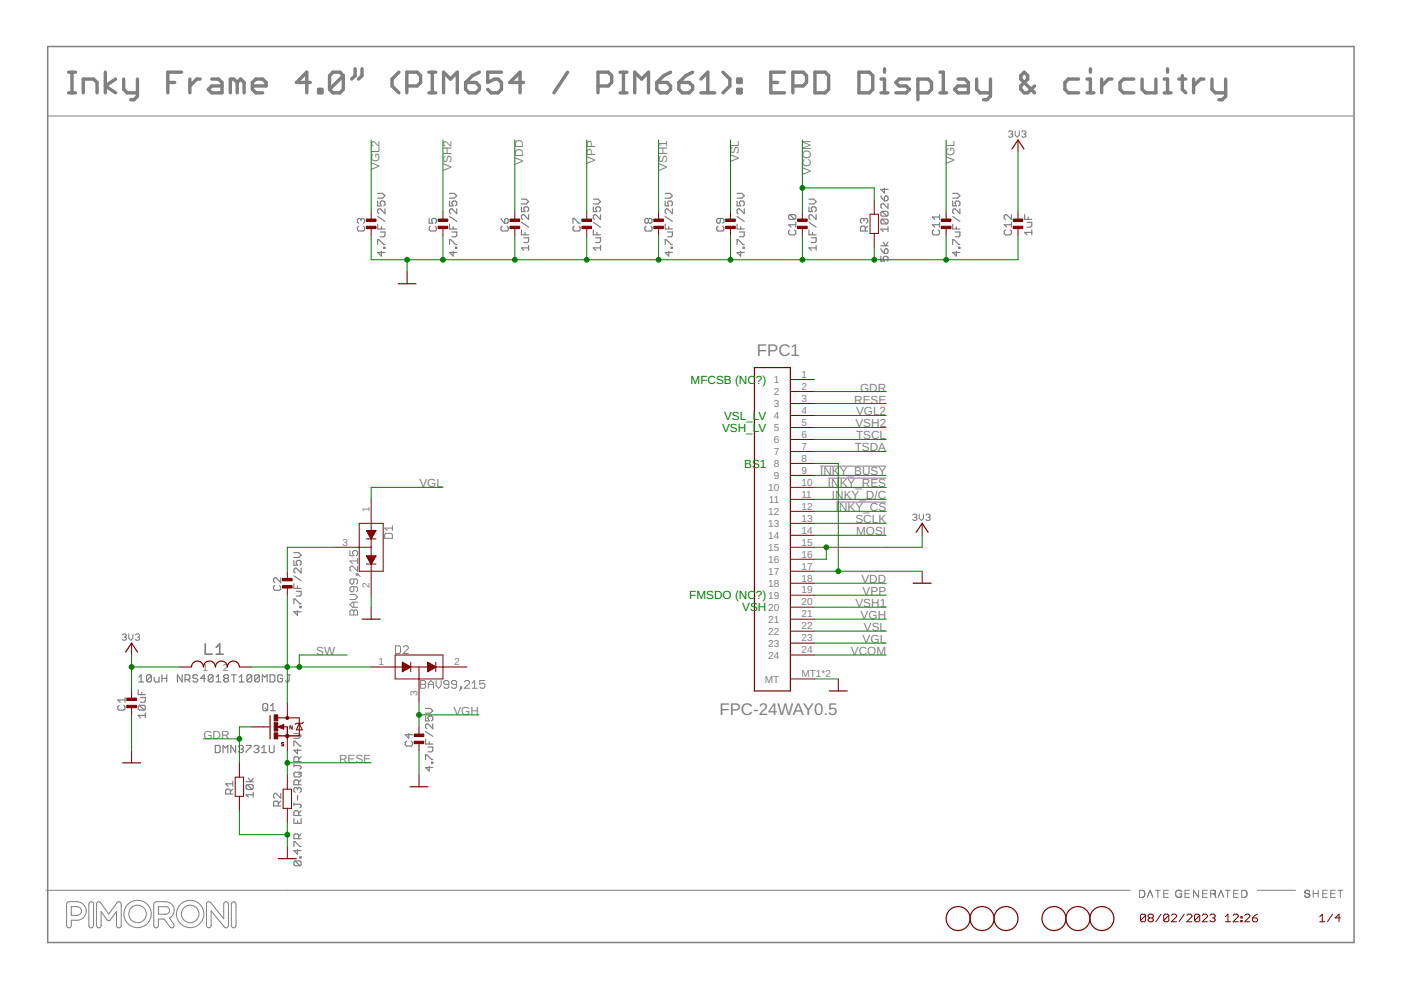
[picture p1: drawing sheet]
<svg xmlns="http://www.w3.org/2000/svg" width="297mm" height="210mm" viewBox="0 0 297 210" stroke-linecap="round" stroke-linejoin="round" font-family="sans-serif">
<g fill="none" stroke="#808080" stroke-width=".21">
<path d="M10.1 24.6h276.8M213.8 28l.2-.3h.5l.2 .3-.2 .4M214.3 28.4h.2M214.5 28.4l.2 .2-.2 .5h-.5l-.2-.2M215.2 27.7v.9l.5 .5 .4-.5v-.9M216.6 28l.3-.3h.4l.2 .3-.2 .4M217.1 28.4h.2M217.3 28.4l.2 .2-.2 .5h-.4l-.3-.2M173.9 98.8h14M74.2 116.8v1h.8l-.3-.8 .3-.2h.5l.3 .2v.6l-.3 .2M75.8 118.4v1.1M75.8 118.9h-1.6l.5 .6"/>
<path d="M81.6 113.3l.2-.2h1.1l.3 .2v.9h-1.6zM83.2 111.4v1.1M83.2 112h-1.6l.5 .5M175.5 101.4h12.4M177.2 106.4h10.7M193.5 109.2l.2-.2h.5l.2 .2-.2 .5M194 109.7h.2M194.2 109.7l.2 .2v.2l-.2 .2h-.5l-.2-.2M194.9 109v.9l.4 .4 .5-.4v-.9M196.3 109.2l.2-.2h.5l.2 .2-.2 .5M196.8 109.7h.2M197 109.7l.2 .2-.2 .4h-.5l-.2-.2"/>
<path d="M25.9 134.6l.2-.2h.4l.3 .2-.3 .5M26.3 135.1h.2M26.5 135.1l.3 .2-.3 .4h-.4l-.2-.2M27.3 134.4v.9l.4 .4 .5-.4v-.9M28.7 134.6l.2-.2h.5l.2 .2-.2 .5M29.1 135.1h.3M29.4 135.1l.2 .2-.2 .4h-.5l-.2-.2M74.2 129.6l.3-.3h.2l.3 .3 .3-.3h.2l.3 .3v.8h-1.6zM74.2 126h1.1l.5 .6-.5 .5h-1.1M75 122.8v.8l-.3 .2h-.2l-.3-.2v-.6l.3-.2h1l.3 .2v.6l-.3 .2M75 124.4v.8l-.3 .3h-.2l-.3-.3v-.5l.3-.3h1l.3 .3v.5l-.3 .3M75 127.7v1.1"/>
<path d="M75 129.6v.8M75.5 121.7h.3v.2h-.3zM75.8 120v1.1l-1.1-1.1h-.2l-.3 .3v.5l.3 .3M75.8 127.7h-1.1l-.5 .5 .5 .6h1.1M75.8 121.7l.6 .5M83.8 136.9h.9l.2 .3v1.1l-.2 .3h-.9zM85.5 137.2l.2-.3h.6l.3 .3v.3l-1.1 1.1h1.1M89.2 144.3h.8l.3 .3v.2l-.3 .3 .3 .3v.2l-.3 .3h-.8zM89.2 145.1h.8M90.8 145.1h1.1M90.8 145.9v-1.1l.6-.5 .5 .5v1.1M92.5 144.3v1.1l.5 .5 .5-.5v-1.1"/>
<path d="M95.2 145.1h-.8l-.3-.3v-.2l.3-.3h.5l.3 .3v1l-.3 .3h-.5l-.3-.3M96.8 145.1h-.8l-.3-.3v-.2l.3-.3h.5l.3 .3v1l-.3 .3h-.5l-.3-.3M97.6 145.6h.3v.3h-.3zM97.9 145.9l-.5 .6M98.4 144.6l.3-.3h.6l.2 .3v.2l-1.1 1.1h1.1M100.1 145.9h1.1M100.1 144.8l.5-.5v1.6M102.8 144.3h-1.1v.8l.8-.3 .3 .3v.5l-.3 .3h-.5l-.3-.3M9.8 188.8h229.8M14.2 191.4l.4-.2a3.9 3.9 0 0 1 2.8 .3 1.96 1.96 0 0 1 .8 2.2 1.96 1.96 0 0 1-1.9 1.4h-1.2v1.1a.5 .5 0 0 1-.5 .5 .5 .5 0 0 1-.5-.5zM15.1 192.2h1.3a.92 .92 0 0 1 .9 1 .92 .92 0 0 1-.9 .9h-1.3zM18.9 191.4a.5 .5 0 0 1 .6-.2 .5 .5 0 0 1 .3 .5v4.5a.5 .5 0 0 1-.5 .5 .5 .5 0 0 1-.5-.5z"/>
<path d="M20.6 191.4l.4-.2 .3 .1 1.8 2.5 1.7-2.4a.49 .49 0 0 1 .6-.2 .49 .49 0 0 1 .3 .5v4.5a.5 .5 0 0 1-.5 .5 .5 .5 0 0 1-.5-.5v-2.9l-1.3 1.7-.3 .2-.4-.1-1.3-1.8v2.9a.5 .5 0 0 1-.5 .5 .5 .5 0 0 1-.5-.5zM32.7 191.4l.4-.2h2.1a1.85 1.85 0 0 1 1.7 1.4 1.85 1.85 0 0 1-1 2.1l.9 1.2a.5 .5 0 0 1 0 .7 .5 .5 0 0 1-.7 0l-1.3-1.7h-1.2v1.3a.5 .5 0 0 1-.5 .5 .5 .5 0 0 1-.5-.5zM33.6 192.2h1.6a.79 .79 0 0 1 .7 .8 .79 .79 0 0 1-.7 .8h-1.6zM44 191.3l.3-.1 .3 .1 2.8 3.5v-3.1a.5 .5 0 0 1 .6-.5 .5 .5 0 0 1 .4 .5v4.5l-.1 .4-.3 .1-.4-.1-2.8-3.5v3.1a.5 .5 0 0 1-.5 .5 .5 .5 0 0 1-.5-.5v-4.5zM49.1 191.4a.5 .5 0 0 1 .6-.2 .5 .5 0 0 1 .3 .5v4.5a.5 .5 0 0 1-.5 .5 .5 .5 0 0 1-.5-.5zM241.6 188.8h.6a.87 .87 0 0 1 .4 1.2l-.3 .2-.7 .1zM242.6 189v.1M243.2 190.3l.6-1.5 .6 1.5M244.9 188.8h1.1M245.5 188.8v1.5M246.7 189.5h.9M247.7 188.8h-1v1.5h1"/>
<path d="M250 189.5h.5M250.2 188.8h.1M250.4 188.9v.1M250.5 189.1a.72 .72 0 0 0-1-.2 .72 .72 0 0 0-.1 1.1 .72 .72 0 0 0 1 .1l.1-.6M250.5 189.5v.8M251.2 189.5h.9M252.2 188.8h-1v1.5h1M254.1 188.8v1.5l-1.1-1.5v1.5M255 189.5h.9M256 188.8h-1v1.5h1M257.3 189.5h.1M257.4 189.5h.1"/>
<path d="M257.5 189.5h-.8M257.5 189.5l.1 .2 .1 .5M257.5 188.8h.1M257.5 189.5h.1M257.6 188.8h.1M257.6 189.6h.1M257.6 189.7h.1M257.7 188.9v.4l-.2 .1M257.7 190h.1M257.7 189.3l-.2 .2M257.7 189l-.1-.2h-.9v1.5M257.7 190.2l.1 .1"/>
<path d="M257.7 190.2h.1M258.3 190.3l.6-1.5 .6 1.5M259.8 188.8h1.1M260.3 188.8v1.5M261.6 189.5h.9M262.6 188.8h-1v1.5h1M263.3 188.8h.6a.85 .85 0 0 1 .2 1.4l-.8 .1zM266.6 188.8h8.1M276.6 189.8l.2 .4M276.7 189.3l1 .4M276.7 189.3h.1M276.8 189.4h.1"/>
<path d="M276.9 188.8h-.1M276.9 188.8h.1M276.9 189.4h.1M277 188.8h.1M277 188.8l-.3 .2v.3M277 188.8a.46 .46 0 0 1 .6 .3M277 189.4l.1 .1M277.2 189.5h.1M277.4 189.5l.1 .1M277.5 189.6h.1M277.6 189.7l.1 .3M277.6 190l-.3 .3-.5-.2"/>
<path d="M277.7 190h-.1M278.4 188.8v1.5M278.4 189.4h1.1M279.5 188.8v1.5M280.5 189.5h.8M281.4 188.8h-.9v1.5h.9M282.2 189.5h.8M283.1 188.8h-.9v1.5h.9M283.6 188.8h1.1M284.2 188.8v1.5"/>
<circle cx="29.2" cy="193.8" r="2.9"/>
<circle cx="29.2" cy="193.8" r="1.86"/>
<circle cx="40.3" cy="193.8" r="2.9"/>
<circle cx="40.3" cy="193.8" r="1.86"/>
</g>
<path d="M10.1 9.9h277v189.9h-277z" fill="none" stroke="#808080" stroke-width=".32"/>
<g fill="none" stroke="#808080" stroke-width=".25">
<path d="M187.5 39.9v1l-.7-.7h1.5M76 48l-.2 .2v.5l.2 .3h1l.3-.3v-.5l-.3-.2M76.5 46.6l-.2-.3h-.3l-.2 .3v.5l.2 .2M76.5 46.6l.3-.3h.2l.3 .3v.5l-.3 .2M76.5 46.6v.2M80.1 42.6v1h.8l-.3-.5v-.2l.3-.3h.5l.2 .3v.5l-.2 .2M80.1 47.5v1.1h1.5M80.1 51.8v-1h.2l1.1 1h.2M80.1 45.9l1.5 1M80.1 41h1l.5 .5-.5 .5h-1M80.6 49.2h1v.8l-.2 .2h-.8M80.9 53.3v1l-.8-.8h1.5"/>
<path d="M80.9 48v.6M81.4 52.4h.2v.3h-.2zM81.6 44.3v1l-1-1h-.3l-.2 .2v.5l.2 .3M91 46.3v1h.8l-.3-.5v-.2l.3-.3h.5l.2 .3v.5l-.2 .2M91.2 48l-.2 .2v.5l.2 .3h1.1l.2-.3v-.5l-.2-.2M95.3 51.8v-1h.3l1 1h.2M95.3 47.5v1.1h1.5M95.3 42.6v1h.8l-.3-.5v-.2l.3-.3h.5l.2 .3v.5l-.2 .2M95.3 41h1l.5 .5-.5 .5h-1M95.3 45.9l1.5 1M95.8 49.2h1v.8l-.2 .2h-.8M96.1 53.3v1l-.8-.8h1.5"/>
<path d="M96.1 48v.6M96.6 52.4h.2v.3h-.2zM96.8 44.3v1l-1-1h-.2l-.3 .2v.5l.3 .3M106.2 46.3l.8 1M106.5 48l-.3 .2v.5l.3 .3h1l.3-.3v-.5l-.3-.2M107 46.6l.3-.3h.2l.3 .3v.5l-.3 .2h-.5zM110.6 43.9v1h.7l-.2-.5v-.3l.2-.2h.5l.3 .2v.5l-.3 .3M110.6 48.8v1h1.5M110.6 47.1l1.5 1.1M110.6 42.2h1l.5 .5-.5 .5h-1M111.1 50.4h1v.8l-.3 .2h-.7M111.3 49.3v.5"/>
<path d="M112.1 52.6h-1.5l.5 .5M112.1 45.5v1l-1-1h-.3l-.2 .3v.5l.2 .2M112.1 52v1.1M121.5 47.3v-1h.2l1 1h.3M121.7 48l-.2 .2v.5l.2 .3h1l.3-.3v-.5l-.3-.2M125.8 48.8v1h1.5M125.8 43.9v1h.8l-.3-.5v-.3l.3-.2h.5l.2 .2v.5l-.2 .3M125.8 42.2h1l.5 .5-.5 .5h-1M125.8 47.1l1.5 1.1M126.3 50.4h1v.8l-.2 .2h-.8M126.6 49.3v.5M127.3 52.6h-1.5l.5 .5"/>
<path d="M127.3 45.5v1l-1-1h-.3l-.2 .3v.5l.2 .2M127.3 52v1.1M137 48l-.3 .2v.5l.3 .3h1l.2-.3v-.5l-.2-.2M137.5 46.6l.2-.3h.3l.2 .3v.5l-.2 .2h-.3l-.2-.2M137.5 46.6l-.3-.3h-.2l-.3 .3v.5l.3 .2h.2l.3-.2M137.5 46.6v.5M141 51.8v-1h.3l1 1h.3M141 47.5v1.1h1.6M141 42.6v1h.8l-.3-.5v-.2l.3-.3h.5l.3 .3v.5l-.3 .2M141 41h1l.6 .5-.6 .5h-1M141 45.9l1.6 1M141.5 49.2h1.1v.8l-.3 .2h-.8"/>
<path d="M141.8 53.3v1l-.8-.8h1.6M141.8 48v.6M142.3 52.4h.3v.3h-.3zM142.6 44.3v1l-1.1-1h-.2l-.3 .2v.5l.3 .3M152.2 48l-.2 .2v.5l.2 .3h1l.3-.3v-.5l-.3-.2M152.7 46.3v.8l-.2 .2h-.3l-.2-.2v-.5l.2-.3h1l.3 .3v.5l-.3 .2M156.3 51.8v-1h.2l1 1h.3M156.3 47.5v1.1h1.5M156.3 42.6v1h.7l-.2-.5v-.2l.2-.3h.5l.3 .3v.5l-.3 .2M156.3 41h1l.5 .5-.5 .5h-1M156.3 45.9l1.5 1M156.8 49.2h1v.8l-.3 .2h-.7"/>
<path d="M157 53.3v1l-.7-.8h1.5M157 48v.6M157.5 52.4h.3v.3h-.3zM157.8 44.3v1l-1-1h-.3l-.2 .2v.5l.2 .3M167.4 48.8l-.2 .2v.5l.2 .3h1.1l.2-.3v-.5l-.2-.2M167.4 45.5h1.1l.2 .3v.5l-.2 .2M167.4 45.5l-.2 .3v.5l.2 .2h1.1M167.4 45.5l1.1 1M168.7 47.1v1.1M168.7 47.6h-1.5l.5 .6M171.5 48.8v1h1.5M171.5 43.9v1h.8l-.3-.5v-.3l.3-.2h.5l.2 .2v.5l-.2 .3"/>
<path d="M171.5 42.2h1l.5 .5-.5 .5h-1M171.5 47.1l1.5 1.1M172 50.4h1v.8l-.2 .2h-.8M172.3 49.3v.5M173 52.6h-1.5l.5 .5M173 45.5v1l-1-1h-.2l-.3 .3v.5l.3 .2M173 52v1.1M183.2 46.6l-.3-.3h-.2l-.3 .3v.5l.3 .2M183.2 46.6l.3-.3h.2l.3 .3v.5l-.3 .2M183.2 46.6v.2M183.5 49v-.8l-.3-.2h-.5l-.3 .2v.8h1.6M184 48l-.5 .5"/>
<path d="M186.8 54.4v1h.7l-.2-.5v-.3l.2-.2h.5l.3 .2v.5l-.3 .3M186.8 52.7l.7 1M186.8 52.1h1.5M186.8 41.6l.7 1M187 44.8l-.2 .3v.5l.2 .2h1M187 46.5l-.2 .2v.5l.2 .3h1M187 44.8h1l.3 .3v.5l-.3 .2M187 46.5h1l.3 .2v.5l-.3 .3M187 46.5l1 1M187 44.8l1 1M187.3 51.4l.5 .7 .5-.7M187.5 41.8l.3-.2h.2l.3 .2v.5l-.3 .3h-.5z"/>
<path d="M187.5 53l.3-.3h.2l.3 .3v.5l-.3 .2h-.5zM188.3 43.2v1l-1-1h-.3l-.2 .2v.5l.2 .3M188.3 48.1v1M188.3 48.6h-1.5l.5 .5M197.9 48.8l-.2 .2v.5l.2 .3h1l.3-.3v-.5l-.3-.2M199.2 47.6h-1.5l.5 .6M199.2 45.5v1M199.2 47.1v1.1M199.2 46h-1.5l.5 .5M202 51.8v-1h.2l1.1 1h.2M202 47.5v1.1h1.5M202 42.6v1h.8l-.3-.5v-.2l.3-.3h.5l.2 .3v.5l-.2 .2"/>
<path d="M202 41h1l.5 .5-.5 .5h-1M202 45.9l1.5 1M202.5 49.2h1v.8l-.2 .2h-.8M202.8 53.3v1l-.8-.8h1.5M202.8 48v.6M203.3 52.4h.2v.3h-.2zM203.5 44.3v1l-1-1h-.3l-.2 .2v.5l.2 .3M213.2 48.8l-.3 .2v.5l.3 .3h1l.2-.3v-.5l-.2-.2M214.4 45.5v1l-1-1h-.2l-.3 .3v.5l.3 .2M214.4 47.6h-1.5l.5 .6M214.4 47.1v1.1M217.2 45.5v1h1.6"/>
<path d="M217.7 47.1h1.1v.8l-.3 .3h-.8M218 46v.5M218.8 49.3h-1.6l.5 .5M218.8 48.8v1M62.3 118.8v1h.8l-.3-.5v-.2l.3-.3h.5l.2 .3v.5l-.2 .2M62.3 117.2h1l.5 .5-.5 .5h-1M58.3 124.1l-.3 .3v.5l.3 .3h1l.2-.3v-.5l-.2-.3M59.5 122.5v1l-1-1h-.2l-.3 .3v.5l.3 .2M62.3 123.7v1.1h1.5M62.3 128v-1h.3l1 1h.2M62.3 122.1l1.5 1M62.8 125.4h1v.7l-.2 .3h-.8"/>
<path d="M63.1 129.5v1l-.8-.8h1.5M63.1 124.2v.6M63.6 128.6h.2v.2h-.2zM63.8 120.5v1l-1-1h-.2l-.3 .2v.5l.3 .3M25.2 149.5l-.2 .3v.5l.2 .3h1l.3-.3v-.5l-.3-.3M26.5 147.9v1M26.5 148.4h-1.5l.5 .5M29.3 146.3v1h1.5M29.4 143.6l.5-.5v1.5M29.4 144.6h1M29.5 149.5h1.1l.2 .3v.5l-.2 .3M29.5 149.5l-.2 .3v.5l.2 .3h1.1"/>
<path d="M29.5 149.5l1.1 1.1M29.8 147.9h1v.8l-.2 .2h-.8M30.1 146.8v.5M30.8 151.7h-1.5l.5 .5M30.8 151.2v1M32.1 143.3v1l-.3 .3h-.5l-.2-.3M32.1 143.3l-.3-.2h-.5l-.2 .2v1M32.1 143.3l-1 1M32.7 143.6v.7l.3 .3h.7v-1M34.3 143.1v1.5M34.3 143.8h1M35.3 143.1v1.5"/>
<path d="M38.6 143.1v1.5l-1-1.5v1.5M39.2 144.1h.8l.3-.3v-.5l-.3-.2h-.8v1.5M39.8 144.1l.5 .5M41.9 143.3l-.2-.2h-.6l-.2 .2v.3l.2 .2h.6l.2 .3v.2l-.2 .3h-.6l-.2-.3M43.5 143.8h-1l.8-.7v1.5M45.2 143.3v1l-.3 .3h-.5l-.2-.3M45.2 143.3l-.3-.2h-.5l-.2 .2v1M45.2 143.3l-1 1M45.7 158.1h.7l.3 .2v1l-.3 .3h-.7zM45.8 144.6h1M45.8 143.6l.5-.5v1.5M47.3 159.6v-1.5l.5 .5 .5-.5v1.5"/>
<path d="M47.7 143.8l-.3 .3v.2l.3 .3h.5l.3-.3v-.2l-.3-.3M47.7 143.8l-.3-.2v-.3l.3-.2h.5l.3 .2v.3l-.3 .2M47.7 143.8h.5M49.1 143.1h1M49.6 143.1v1.5M50 158.1v1.5l-1.1-1.5v1.5M50.6 158.3l.2-.2h.5l.3 .2v.3l-.3 .2M50.7 144.6h1M50.7 143.6l.5-.5v1.5M51.1 158.8h.2M51.3 158.8l.3 .3v.2l-.3 .3h-.5l-.2-.3M52.2 158.1h1v.2l-1 1v.3"/>
<path d="M53.4 143.3v1l-.3 .3h-.5l-.3-.3M53.4 143.3l-.3-.2h-.5l-.3 .2v1M53.4 143.3l-1.1 1M53.8 158.3l.3-.2h.5l.3 .2v.3l-.3 .2M54.4 158.8h.2M54.6 158.8l.3 .3v.2l-.3 .3h-.5l-.3-.3M55 143.3v1l-.3 .3h-.5l-.2-.3M55 143.3l-.3-.2h-.5l-.2 .2v1M55 143.3l-1 1M55.5 159.6h1M55.5 158.6l.5-.5v1.5M55.6 144.6v-1.5l.5 .5 .5-.5v1.5"/>
<path d="M56 149.2h.5l.2 .2v1l-.2 .3h-.5l-.3-.3v-1zM56.2 150.2l.5 .5M57.1 158.1v1.2l.3 .3h.5l.2-.3v-1.2M57.3 143.1h.7l.3 .2v1l-.3 .3h-.7zM57.4 150.7h1M57.4 149.7l.5-.5v1.5M59.9 143.3l-.3-.2h-.5l-.2 .2v1l.2 .3h.5l.3-.3v-.5h-.5M61 143.1h.6M61.3 143.1v1.2l-.3 .3h-.2l-.3-.3M62.3 158.2v-1h.3l1 1h.2M62.3 155.5h1l.5 .5-.5 .5h-1M63.1 158.8v1l-.8-.7h1.5"/>
<path d="M86.2 157.2l-.3 .2v.5l.3 .3h1l.3-.3v-.5l-.3-.2M86.7 155.5v1l-.8-.7h1.6M90.2 151.8v1h.8l-.3-.5v-.2l.3-.3h.5l.3 .3v.5l-.3 .2M90.2 156.7v1.1h1.6M90.2 155.1l1.6 1M90.2 150.2h1l.6 .5-.6 .5h-1M90.7 158.4h1.1v.8l-.3 .2h-.8M91 157.2v.6M91.8 153.5v1l-1.1-1h-.2l-.3 .2v.5l.3 .3M48.9 168.3v-.7l-.3-.3h-.5l-.3 .3v.7h1.6M49.4 167.3l-.5 .5M49.4 166.2h-1.6l.5 .5"/>
<path d="M49.4 165.7v1M52.2 165.7h1.5M52.4 166.3h1l.3 .3v.5l-.3 .3M52.4 166.3l-.2 .3v.5l.2 .3h1M52.4 166.3l1 1.1M52.7 165l.5 .7 .5-.7M53.7 168.5h-1.5l.5 .5M53.7 168v1M59 170.9v-.8l-.2-.2h-.5l-.3 .2v.8h1.5M59.5 169.9l-.5 .5M59.5 168.2v1l-1-1h-.2l-.3 .3v.5l.3 .2M62.3 162.3h1.3l.2 .3v.2l-.2 .3"/>
<path d="M62.3 170.5h1.3l.2 .3v.2l-.2 .3M62.3 173.5v1.1h1.5v-1.1M62.3 162.1v.5M62.3 170.3v.5M62.3 179.5v-1h.3l1 1h.2M62.6 163.7h1l.2 .3v.5l-.2 .2h-1l-.3-.2v-.5zM63.1 167.2l.2-.2h.3l.2 .2v.5l-.2 .3M63.1 167.2l-.3-.2h-.2l-.3 .2v.5l.3 .3M63.1 167.2v.3M63.1 168.6v1.1M63.1 174.1v.5M63.3 161.5v-.8l-.2-.3h-.5l-.3 .3v.8h1.5"/>
<path d="M63.3 166.4v-.8l-.2-.2h-.5l-.3 .2v.8h1.5M63.3 172.9v-.8l-.2-.2h-.5l-.3 .2v.8h1.5M63.3 177.8v-.7l-.2-.3h-.5l-.3 .3v.7h1.5M63.8 176.8l-.5 .5M63.8 171.9l-.5 .5M63.8 165.4l-.5 .5M63.8 163.7l-.5 .5M63.8 160.4l-.5 .6M90.2 161v-1h.3l1 1h.3M91 162.5v1l-.8-.8h1.6M91.5 161.6h.3v.3h-.3zM62.6 182.5h1l.2 .3v.5l-.2 .3"/>
<path d="M62.6 182.5l-.3 .3v.5l.3 .3h1M62.6 182.5l1 1.1M63.1 180.1v1l-.8-.8h1.5M63.6 181.7h.2v.2h-.2z"/>
</g>
<path d="M43.5 136.5v2.2h1.5M45.8 138.7h1.5M45.8 137.2l.8-.7v2.2" fill="none" stroke="#808080" stroke-width=".36"/>
<g fill="none" stroke="#800000" stroke-width=".21">
<path d="M215.8 29.7v2.5M78.7 44.9v1.7M78.7 48.3v1.7M86.3 57.6v2.6M93.9 44.9v1.7M93.9 48.3v1.7M109.2 44.9v1.7M109.2 48.3v1.7M124.4 44.9v1.7M124.4 48.3v1.7M139.6 44.9v1.7M139.6 48.3v1.7"/>
<path d="M154.9 44.9v1.7M154.9 48.3v1.7M170.1 44.9v1.7M170.1 48.3v1.7M184.5 45.4h1.7v4.1h-1.7zM185.4 42.4v3M185.4 49.5v3M200.6 44.9v1.7M200.6 48.3v1.7M215.8 44.9v1.7M215.8 48.3v1.7M167.6 80.5h5.1"/>
<path d="M167.6 83h5.1M167.6 85.6h5.1M167.6 88.1h5.1M167.6 90.6h5.1M167.6 93.2h5.1M167.6 95.7h5.1M167.6 98.3h5.1M71.1 116h7.6M76.2 111h5v10.1h-5zM77.7 114.3h2M77.7 119.6h2M77.7 112.5h2l-1 1.8z"/>
<path d="M77.7 117.9h2l-1 1.7zM77.7 117.9h2M77.8 112.6h1.8M77.8 118h1.8M77.8 112.7h1.7M77.9 118.2h1.6M77.9 112.9h1.6M77.9 118.3h1.6M78 113h1.4M78 118.4h1.4M78 113.1h1.4M78.1 118.5h1.2"/>
<path d="M78.1 113.2h1.2M78.1 118.7h1.1M78.2 113.3h1M78.2 118.8h1M78.2 113.5h.9M78.3 118.9h.8M78.3 113.6h.8M78.3 119h.7M78.4 113.7h.6M78.4 119.1h.6M78.4 113.8h.5M78.5 119.3h.4"/>
<path d="M78.5 113.9h.4M78.5 119.4h.3M78.6 114.1h.2M78.6 119.5h.2M78.7 114.2h.1M78.7 119.6h.1M78.7 105.9v6.6M78.7 114.3v3.5M78.7 119.6v6.6M167.6 111h5.1M167.6 116h5.1M167.6 113.5h5.1"/>
<path d="M167.6 100.8h5.1M167.6 103.3h5.1M167.6 105.9h5.1M167.6 108.4h5.1M167.6 118.6h5.1M195.5 111v2.5M27.9 136.4v2.5M60.9 121.1v1.7M60.9 124.5v1.7M78.7 128.7v2.6M83.8 138.9h10.1v5.1h-10.1zM167.6 121.1h5.1"/>
<path d="M167.6 138.9h5.1M167.6 123.7h5.1M167.6 126.2h5.1M167.6 128.7h5.1M167.6 131.3h5.1M167.6 133.8h5.1M167.6 136.4h5.1M195.5 121.1v2.6M27.9 146.5v1.6M27.9 149.9v1.7M27.9 159.2v2.5M38.1 141.4h2.5"/>
<path d="M50.8 141.4h2.5M53.3 154.1h3.8M58.9 154.1l1.3-.5v1zM58.9 152.2h4.6v3.8h-4.6M60 154.1h.9v5.1M60.2 157.5l-.2-.1-.3 .1 .1 .3 .4 .1-.2 .2-.3-.1M60.9 149v3.2M61.9 153.9v.7l-.4-.7v.7M63.5 153.4l.6 1.3h-1.3zM64.3 153.1l-.2 .3h-1.3l-.2 .2M78.7 141.4h6.6M85.3 142.4h.1"/>
<path d="M85.3 142.3h.2M85.3 142.2h.4M85.3 142h.7M85.3 141.9h.9M85.3 141.8h1.1M85.3 141.7h1.3M85.3 141.6h1.5M85.3 141.5h1.7M85.3 141.3h1.6M85.3 141.2h1.4M85.3 141.1h1.2M85.3 141h1"/>
<path d="M85.3 140.8h.8M85.3 140.7h.6M85.3 140.6h.3M85.3 140.5h.1M87.1 141.4h3.5M87.1 140.4v2M87.1 141.4l-1.8-1v2M87.1 141.4l-1.8 1M88.8 141.4v7.6M88.8 154.1v1.7M88.8 157.5v1.7M90.7 142.4h.1"/>
<path d="M90.7 142.3h.2M90.7 142.2h.4M90.7 142h.7M90.7 141.9h.9M90.7 141.8h1.1M90.7 141.7h1.3M90.7 141.6h1.5M90.7 141.5h1.7M90.7 141.3h1.6M90.7 141.2h1.4M90.7 141.1h1.2M90.7 141h1"/>
<path d="M90.7 140.8h.7M90.7 140.7h.5M90.7 140.6h.3M90.7 140.5h.1M90.7 140.4l1.8 1-1.8 1zM92.4 141.4h6.6M92.4 140.4v2M167.6 144h5.1M177.7 144v2.5M49.9 164.8h1.7v4h-1.7zM50.8 161.7v3.1M50.8 168.8v3.1"/>
<path d="M60 167.3h1.8v4.1h-1.8zM60.9 164.3v3M60.9 171.4v3M60.9 179.5v2.6M88.8 164.3v2.5M242.9 194.1l-.3-.3h-.5l-.3 .3v1.1M242.9 194.1v1.1l-.3 .2h-.5l-.3-.2M242.9 194.1l-1.1 1.1M243.7 194.6l-.3-.2v-.3l.3-.3h.6l.2 .3v.3l-.2 .2M243.7 194.6l-.3 .3v.3l.3 .2h.6l.2-.2v-.3l-.2-.3M243.7 194.6h.6M246.2 193.8l-1.1 1.6"/>
<path d="M247.8 194.1l-.3-.3h-.5l-.3 .3v1.1M247.8 194.1v1.1l-.3 .2h-.5l-.3-.2M247.8 194.1l-1.1 1.1M248.3 194.1l.3-.3h.6l.2 .3v.3l-1.1 1h1.1M251.1 193.8l-1.1 1.6M251.6 194.1l.3-.3h.6l.2 .3v.3l-1.1 1h1.1M254.4 194.1l-.3-.3h-.6l-.2 .3v1.1M254.4 194.1v1.1l-.3 .2h-.6l-.2-.2M254.4 194.1l-1.1 1.1M254.9 194.1l.3-.3h.5l.3 .3v.3l-1.1 1h1.1M256.5 194.1l.3-.3h.6l.2 .3v.3l-.2 .2M257.1 194.6h.3"/>
<path d="M257.4 194.6l.2 .3v.3l-.2 .2h-.6l-.3-.2M259.8 195.4h1.1M259.8 194.4l.5-.6v1.6M261.5 194.1l.2-.3h.6l.2 .3v.3l-1 1h1M263.1 195.2h.3v.2h-.3zM263.1 194.4h.3v.2h-.3zM263.9 194.1l.3-.3h.5l.3 .3v.3l-1.1 1h1.1M265.5 194.6h.9l.2 .3v.3l-.2 .2h-.6l-.3-.2zM266.6 193.8l-.5 .3-.6 .5M279.8 195.4h1.1M279.8 194.4l.6-.6v1.6M282.5 193.8l-1 1.6"/>
<path d="M284.2 194.6h-1.1l.8-.8v1.6"/>
</g>
<g fill="#800000" stroke="#800000" stroke-width=".21">
<path d="M77.7 46.4h2v.5h-2z"/>
<path d="M77.7 48h2v.5h-2z"/>
<path d="M92.9 46.4h2v.5h-2z"/>
<path d="M92.9 48h2v.5h-2z"/>
<path d="M58.1 155.4h.8v1.3h-.8z"/>
<path d="M58.1 151.6h.8v1.2h-.8z"/>
<path d="M58.1 153.2h.8v1.8h-.8z"/>
<path d="M26.9 148h2v.5h-2z"/>
<path d="M26.9 149.5h2v.6h-2z"/>
<path d="M138.6 46.4h2.1v.5h-2.1z"/>
<path d="M138.6 48h2.1v.5h-2.1z"/>
<path d="M108.1 46.4h2.1v.5h-2.1z"/>
<path d="M108.1 48h2.1v.5h-2.1z"/>
<path d="M123.4 46.4h2v.5h-2z"/>
<path d="M123.4 48h2v.5h-2z"/>
<path d="M153.9 46.4h2v.5h-2z"/>
<path d="M153.9 48h2v.5h-2z"/>
<path d="M169.1 46.4h2v.5h-2z"/>
<path d="M169.1 48h2v.5h-2z"/>
<path d="M199.6 46.4h2v.5h-2z"/>
<path d="M199.6 48h2v.5h-2z"/>
<path d="M59.9 122.6h2v.5h-2z"/>
<path d="M59.9 124.2h2v.5h-2z"/>
<path d="M87.8 155.6h2.1v.5h-2.1z"/>
<path d="M87.8 157.2h2.1v.5h-2.1z"/>
<path d="M214.8 46.4h2.1v.5h-2.1z"/>
<path d="M214.8 48h2.1v.5h-2.1z"/>
</g>
<g fill="none" stroke="#800000" stroke-width=".25">
<path d="M214.6 31.6l1.2-1.9 1.3 1.9M84.4 60.2h3.8M160 77.9h7.6v68.6h-7.6zM194.2 112.9l1.3-1.9 1.3 1.9M26.6 138.3l1.3-1.9 1.3 1.9M76.8 131.3h3.8M193.6 123.7h3.8M40.6 141.4a1.27 1.27 0 0 1 1.3-1.2 1.27 1.27 0 0 1 1.2 1.2 1.27 1.27 0 0 1 1.3-1.2 1.27 1.27 0 0 1 1.3 1.2 1.27 1.27 0 0 1 1.2-1.2 1.27 1.27 0 0 1 1.3 1.2 1.27 1.27 0 0 1 1.3-1.2 1.27 1.27 0 0 1 1.3 1.2M57.3 151.7v5M175.8 146.5h3.8M26 161.7h3.8M87 166.8h3.7"/>
<path d="M59 182.1h3.8"/>
<circle cx="203.1" cy="194.8" r="2.54"/>
<circle cx="208.2" cy="194.8" r="2.54"/>
<circle cx="213.3" cy="194.8" r="2.54"/>
<circle cx="223.5" cy="194.8" r="2.54"/>
<circle cx="228.5" cy="194.8" r="2.54"/>
<circle cx="233.6" cy="194.8" r="2.54"/>
</g>
<path d="M60 153.9l-.9 .2 .9 .3v-.3h-.2" fill="none" stroke="#800000" stroke-width=".32"/>
<g fill="#800000" stroke="#800000" stroke-width=".21">
<circle cx="60.9" cy="156" r=".33"/>
<circle cx="60.9" cy="152.2" r=".33"/>
</g>
<g fill="none" stroke="#008000" stroke-width=".21">
<path d="M78.7 29.7v15.2M93.9 29.7v15.2M109.2 29.7v15.2M124.4 29.7v15.2M139.6 29.7v15.2M154.9 29.7v15.2M170.1 29.7v15.2M170.1 39.8h15.3v2.6M200.6 29.7v15.2M215.8 32.2v12.7M78.7 50v5.1h137.1v-5.1M86.3 55.1v2.5"/>
<path d="M93.9 50v5.1M109.2 50v5.1M124.4 50v5.1M139.6 50v5.1M154.9 50v5.1M170.1 50v5.1M185.4 52.5v2.6M200.6 50v5.1M172.7 83h15.2M172.7 85.6h15.2M172.7 90.6h15.2M172.7 93.2h15.2"/>
<path d="M172.7 95.7h15.2M172.7 98.3h5v22.8M172.7 88.1h15.2M71.1 116h-10.2v5.1M93.9 103.3h-15.2v2.6M172.7 103.3h15.2M172.7 100.8h15.2M172.7 105.9h15.2M172.7 108.4h15.2M172.7 113.5h15.2M172.7 111h15.2M175.2 116v2.6h-2.5"/>
<path d="M195.5 113.5v2.5h-22.8M27.9 138.9v7.6M60.9 126.2v22.8M73.6 138.9h-10.1v2.5M78.7 126.2v2.5M172.7 138.9h15.2M172.7 136.4h15.2M172.7 121.1h22.8M172.7 123.7h15.2M172.7 126.2h15.2M172.7 128.7h15.2M172.7 131.3h15.2"/>
<path d="M172.7 133.8h15.2M27.9 151.6v7.6M27.9 141.4h10.2M43.1 156.7h7.7M53.3 154.1h-2.5v7.6M53.3 141.4h25.4M60.9 159.2v5.1M88.8 149v5.1M88.8 159.2v5.1M88.8 151.6h12.7M172.7 144h5M50.8 171.9v5.1h10.1"/>
<path d="M60.9 174.4v5.1M60.9 161.7h17.8"/>
</g>
<g fill="#008000" stroke="#008000" stroke-width=".21">
<circle cx="170.1" cy="39.8" r=".51"/>
<circle cx="50.8" cy="156.7" r=".51"/>
<circle cx="60.9" cy="161.7" r=".51"/>
<circle cx="86.3" cy="55.1" r=".51"/>
<circle cx="93.9" cy="55.1" r=".51"/>
<circle cx="124.4" cy="55.1" r=".51"/>
<circle cx="109.2" cy="55.1" r=".51"/>
<circle cx="139.6" cy="55.1" r=".51"/>
<circle cx="154.9" cy="55.1" r=".51"/>
<circle cx="170.1" cy="55.1" r=".51"/>
<circle cx="200.6" cy="55.1" r=".51"/>
<circle cx="185.4" cy="55.1" r=".51"/>
<circle cx="177.7" cy="121.1" r=".51"/>
<circle cx="60.9" cy="177" r=".51"/>
<circle cx="88.8" cy="151.6" r=".51"/>
<circle cx="60.9" cy="141.4" r=".51"/>
<circle cx="63.5" cy="141.4" r=".51"/>
<circle cx="27.9" cy="141.4" r=".51"/>
<circle cx="175.2" cy="116" r=".51"/>
</g>
<g fill="none" stroke="#808080" stroke-width=".72">
<path d="M14.5 19.7h1.5M14.5 15.3h1.5M15.3 15.3v4.4M17.7 19.7v-2.9h2.1l.8 .7v2.2M22.3 15.3v4.4M24.5 16.8l-2.2 1.4 2.2 1.5M26.2 16.8v2.1l.8 .8h2.1M29.1 16.8v3.6l-.7 .7h-.7M35.6 17.5h1.4M38.5 15.3h-2.9v4.4M40.3 16.8v2.9M42.4 16.8h-.7l-1.4 1.4"/>
<path d="M44.9 16.8h1.4l.8 .7v2.2h-2.2l-.7-.8 .7-.7h2.2M50.3 17.5l-.7-.7h-.8v2.9M50.3 17.5v2.2M50.3 17.5l.7-.7 .8 .7v2.2M53.5 18.2h2.9v-.7l-.7-.7h-1.4l-.8 .7v1.4l.8 .8h1.4M65.8 17.5h-2.9l2.1-2.2v4.4M67.5 18.9h.8v.8h-.8zM72.8 16v2.9l-.7 .8h-1.5l-.7-.8M72.8 16l-.7-.7h-1.5l-.7 .7v2.9M72.8 16l-2.9 2.9M75.3 14.6v1.4l-.8 .8M76.8 14.6v1.4l-.8 .8"/>
<path d="M84.6 15.3l-1.5 1.5v1.4l1.5 1.5M86.3 18.2h2.1l.8-.7v-1.5l-.8-.7h-2.1v4.4M90.9 19.7h1.5M90.9 15.3h1.5M91.7 15.3v4.4M94 19.7v-4.4l1.5 1.5 1.5-1.5v4.4M98.7 17.5h2.2l.7 .7v.7l-.7 .8h-1.5l-.7-.8zM101.6 15.3l-1.4 .7-1.5 1.5M106.3 15.3h-2.9v2.2l1.5-.7h.7l.7 .7v1.4l-.7 .8h-1.5l-.7-.8M111 17.5h-2.9l2.2-2.2v4.4M120.4 15.3l-3 4.4M126.8 18.2h2.2l.7-.7v-1.5l-.7-.7h-2.2v4.4"/>
<path d="M131.5 19.7h1.4M131.5 15.3h1.4M132.2 15.3v4.4M134.6 19.7v-4.4l1.4 1.5 1.5-1.5v4.4M139.3 17.5h2.1l.8 .7v.7l-.8 .8h-1.4l-.7-.8zM142.2 15.3l-1.5 .7-1.4 1.5M143.9 17.5h2.2l.8 .7v.7l-.8 .8h-1.4l-.8-.8zM146.9 15.3l-1.5 .7-1.5 1.5M148.6 19.7h2.9M148.6 16.8l1.5-1.5v4.4M153.3 15.3l1.4 1.5v1.4l-1.4 1.5M156.4 18.9h.7v.8h-.7z"/>
<path d="M156.4 16.8h.7v.7h-.7zM163.4 17.5h1.5M166.3 15.3h-2.9v4.4h2.9M168.1 18.2h2.2l.7-.7v-1.5l-.7-.7h-2.2v4.4M172.8 15.3h2.2l.7 .7v2.9l-.7 .8h-2.2zM182.1 15.3h2.2l.7 .7v2.9l-.7 .8h-2.2zM186.8 19.7h1.5M186.8 16.8h.7v2.9M187.5 14.6v.7M192.8 16.8h-2.2l-.7 .7 .7 .7h1.5l.7 .7-.7 .8h-2.2M194.6 19.7h2.2l.7-.8v-1.4l-.7-.7h-2.2v4.3M199.3 19.7h1.4"/>
<path d="M199.3 15.3h.7v4.4M203.1 16.8h1.5l.7 .7v2.2h-2.2l-.7-.8 .7-.7h2.2M207.1 16.8v2.1l.7 .8h2.2M210 16.8v3.6l-.7 .7h-.8M219.4 18.2l-1.5 1.5h-.8l-.7-.8v-.7l1.5-1.4v-.8l-.8-.7-.7 .7v.8l3 2.9M228.7 16.8h-2.2l-.7 .7v1.4l.7 .8h2.2M230.5 19.7h1.4M230.5 16.8h.7v2.9M231.2 14.6v.7M233.6 16.8v2.9M235.8 16.8h-.8l-1.4 1.4M240.4 16.8h-2.2l-.7 .7v1.4l.7 .8h2.2"/>
<path d="M242.1 16.8v2.1l.8 .8h2.2v-2.9M246.8 19.7h1.5M246.8 16.8h.7v2.9M247.5 14.6v.7M249.9 16.8h1.5M250.7 16v2.9l.7 .8M253.1 16.8v2.9M255.2 16.8h-.7l-1.4 1.4M257 16.8v2.1l.7 .8h2.2M259.9 16.8v3.6l-.8 .7h-.7"/>
</g>
<g font-size="3.6" fill="#808080">
<text x="160.5" y="75.4">FPC1</text>
<text x="152.5" y="151.6">FPC-24WAY0.5</text>
</g>
<g font-size="2.5" fill="#808080">
<text x="110.9" y="35" transform="rotate(-90 110.9 35)">VDD</text>
<text x="126.2" y="34.7" transform="rotate(-90 126.2 34.7)">VPP</text>
<text x="156.7" y="34.4" transform="rotate(-90 156.7 34.4)">VSL</text>
<text x="202.4" y="34.7" transform="rotate(-90 202.4 34.7)">VGL</text>
<text x="80.5" y="36.1" transform="rotate(-90 80.5 36.1)">VGL2</text>
<text x="95.7" y="36.2" transform="rotate(-90 95.7 36.2)">VSH2</text>
<text x="141.4" y="36.2" transform="rotate(-90 141.4 36.2)">VSH1</text>
<text x="171.9" y="37.2" transform="rotate(-90 171.9 37.2)">VCOM</text>
<text x="182.3" y="83">GDR</text>
<text x="181.1" y="85.6">RESE</text>
<text x="181.5" y="88.1">VGL2</text>
<text x="181.2" y="95.7">TSDA</text>
<text x="181.4" y="90.6">VSH2</text>
<text x="181.5" y="93.2">TSCL</text>
<text x="173.9" y="100.8">INK</text>
<text x="178" y="100.8">Y_BUSY</text>
<text x="88.9" y="103.3">VGL</text>
<text x="175.5" y="103.3">IN</text>
<text x="176.4" y="105.9">INKY_D/C</text>
<text x="178" y="103.3">KY_RES</text>
<text x="177.2" y="108.4">I</text>
<text x="177.9" y="108.4">NKY_CS</text>
<text x="181.4" y="110.9">SCLK</text>
<text x="181.5" y="113.5">MOSI</text>
<text x="182.6" y="123.6">VDD</text>
<text x="181.4" y="128.7">VSH1</text>
<text x="182.5" y="131.3">VGH</text>
<text x="182.9" y="126.2">VPP</text>
<text x="182.9" y="136.3">VGL</text>
<text x="183.2" y="133.8">VSL</text>
<text x="67" y="138.9">SW</text>
<text x="180.4" y="138.9">VCOM</text>
<text x="96.1" y="151.6">VGH</text>
<text x="43.1" y="156.7">GDR</text>
<text x="71.9" y="161.7">RESE</text>
</g>
<g font-size="2.5" fill="#008000">
<text x="146.4" y="81.4">MFCSB (NC</text>
<text x="160.3" y="81.4">?)</text>
<text x="153.5" y="89">VSL_LV</text>
<text x="153.1" y="91.5">VSH_LV</text>
<text x="157.8" y="99.1">BS1</text>
<text x="146.1" y="127.1">FMSDO (NC</text>
<text x="157.4" y="129.6">VS</text>
<text x="160.3" y="127.1">?)</text>
<text x="160.7" y="129.6">H</text>
</g>
<g font-size="2.1" fill="#808080">
<text x="164.1" y="81.2">1</text>
<text x="164.1" y="83.8">2</text>
<text x="169.9" y="80.1">1</text>
<text x="169.9" y="82.7">2</text>
<text x="164.1" y="86.3">3</text>
<text x="164.1" y="88.9">4</text>
<text x="169.9" y="85.2">3</text>
<text x="169.9" y="87.7">4</text>
<text x="164.1" y="91.4">5</text>
<text x="164.1" y="93.9">6</text>
<text x="169.9" y="90.3">5</text>
<text x="169.9" y="92.8">6</text>
<text x="169.9" y="95.4">7</text>
<text x="164.1" y="96.5">7</text>
<text x="164.1" y="99">8</text>
<text x="164.1" y="101.6">9</text>
<text x="169.9" y="97.9">8</text>
<text x="169.9" y="100.4">9</text>
<text x="162.9" y="104.1">10</text>
<text x="163" y="106.6">11</text>
<text x="169.9" y="103">10</text>
<text x="169.9" y="105.5">11</text>
<text x="78.3" y="108.6" transform="rotate(-90 78.3 108.6)">1</text>
<text x="162.9" y="109.2">12</text>
<text x="162.9" y="111.7">13</text>
<text x="169.9" y="108.1">12</text>
<text x="169.9" y="110.6">13</text>
<text x="169.9" y="113.1">14</text>
<text x="72.6" y="115.7">3</text>
<text x="162.9" y="114.3">14</text>
<text x="162.9" y="116.8">15</text>
<text x="162.9" y="119.3">16</text>
<text x="169.9" y="115.7">15</text>
<text x="169.9" y="118.2">16</text>
<text x="78.3" y="124.6" transform="rotate(-90 78.3 124.6)">2</text>
<text x="162.9" y="121.9">17</text>
<text x="162.9" y="124.4">18</text>
<text x="169.9" y="120.8">17</text>
<text x="169.9" y="123.3">18</text>
<text x="169.9" y="125.8">19</text>
<text x="162.9" y="126.9">19</text>
<text x="162.9" y="129.5">20</text>
<text x="169.9" y="128.4">20</text>
<text x="169.9" y="130.9">21</text>
<text x="162.9" y="132">21</text>
<text x="162.9" y="134.6">22</text>
<text x="162.9" y="137.1">23</text>
<text x="169.9" y="133.5">22</text>
<text x="169.9" y="136">23</text>
<text x="42.9" y="142.2">1</text>
<text x="47.2" y="142.2">2</text>
<text x="80.2" y="141.1">1</text>
<text x="96.3" y="141.1">2</text>
<text x="162.9" y="139.6">24</text>
<text x="169.9" y="138.5">24</text>
<text x="169.9" y="143.6">MT1*2</text>
<text x="88.5" y="147.5" transform="rotate(-90 88.5 147.5)">3</text>
<text x="162.1" y="144.7">MT</text>
</g>
</svg>
